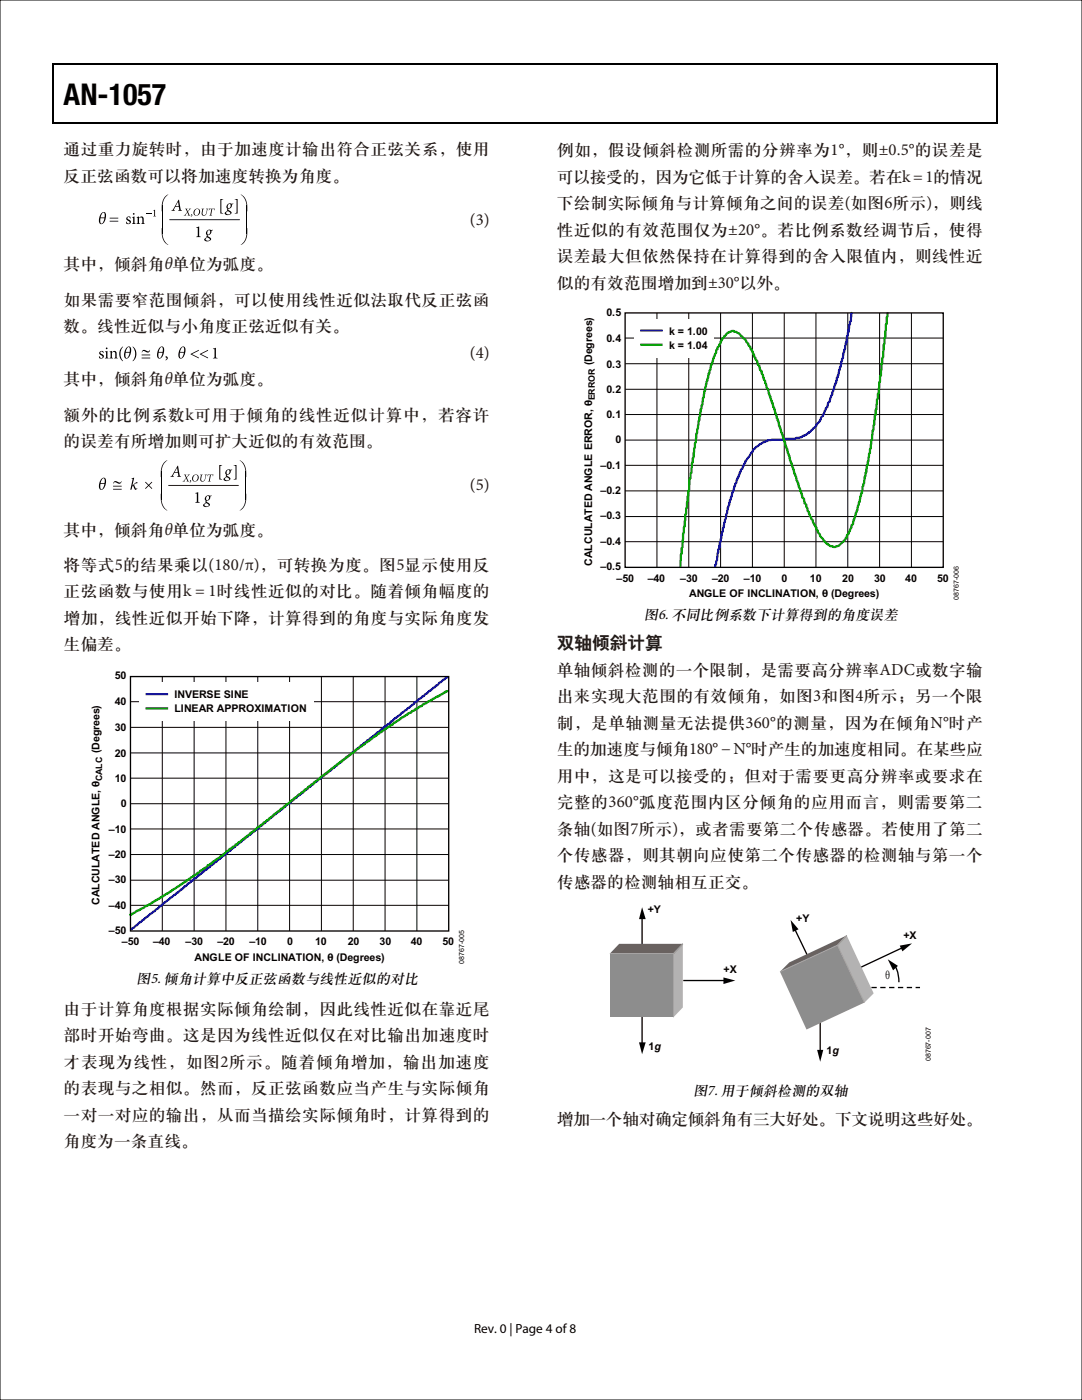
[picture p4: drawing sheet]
<svg xmlns="http://www.w3.org/2000/svg" width="216mm" height="279mm" viewBox="0 0 216 279" stroke-linecap="round" stroke-linejoin="round" font-family="sans-serif">
<g fill="#000">
<path d="M10.5 12.7h.3v1h-.3zM198.8 12.7h.2v1h-.2zM198.8 12.7h.2v.3h-.2zM198.8 24.4h.2v.3h-.2zM29.3 42.6h1.1v.1h-1.1zM30.6 42l.3-.1v1.1l.2 .2h-.5l.2-.2-.1-1zM32.3 45.5h.1v.9a2.82 2.82 0 0 0 1.2 2.5 2.42 2.42 0 0 1-1.3-2.5zM33 39.2l.6-.4a2.76 2.76 0 0 0-1.2 2.5v.9h-.1v-.9a3.2 3.2 0 0 1 .7-2.1zM33.8 43.8l14.1 .1h-14zM39.1 45.4l.6-.2 .1 1.9 .3 .2h-1l.3-.2 .1-.2-.1-1.4zM49.2 45.5h.1v.9a2.36 2.36 0 0 1-1.3 2.5 2.76 2.76 0 0 0 1.2-2.5zM48 38.8a2.42 2.42 0 0 1 1.3 2.5v.9h-.1v-.9a2.81 2.81 0 0 0-1.2-2.5z"/>
<path d="M32.1 98.5h.1v.9a2.82 2.82 0 0 0 1.2 2.5 2.42 2.42 0 0 1-1.3-2.5zM32.8 92.3l.6-.4a2.76 2.76 0 0 0-1.2 2.4v.9h-.1v-.8a3.2 3.2 0 0 1 .7-2.1zM33.6 96.8l14 .1-13.9 .1zM49 98.5h.1v.9a2.36 2.36 0 0 1-1.3 2.5 2.76 2.76 0 0 0 1.2-2.5zM47.8 91.9a2.42 2.42 0 0 1 1.3 2.5v.8h-.1v-.9a2.81 2.81 0 0 0-1.2-2.4zM39 98.4l.5-.2 .1 1.9 .3 .2h-.9l.3-.2v-.1l-.1-1.5z"/>
<path d="M20.4 42.4a1.88 1.88 0 0 0-.4 2.3 1.28 1.28 0 0 0 1.2-1.7 .56 .56 0 0 0-.5-.7zM20.5 42.5h.3l.1 .9h-.8zM20 43.6h.8a1.19 1.19 0 0 1-.6 1l-.2-.3z"/>
<path d="M21.9 43.5v.1h1.7v-.1zM21.9 44.1v.1h1.7v-.1z"/>
<path d="M25.3 43.4a.78 .78 0 0 0 .5 .9v.3a.5 .5 0 0 1-.7-.4 .49 .49 0 0 0 .5 .5 .49 .49 0 0 0 .5-.5 .49 .49 0 0 0-.5-.4l-.1-.4 .3-.1 .2 .3v-.3l-.3-.1zM26.6 42.6v.2h.2v-.2zM26.4 43.3l.1 .2 .1 .8-.3 .4h.8l-.2-.2-.1-1.3zM27.3 43.3l.1 .2 .1 .8-.3 .4h.8l-.3-.2v-.9a.36 .36 0 0 1 .5-.2 .36 .36 0 0 1 .2 .4v.7l-.2 .2h.7l-.2-.2-.1-1.1a.55 .55 0 0 0-.9 .1v-.3z"/>
<path d="M38.8 41.9a.69 .69 0 0 0 .3 1.2 .69 .69 0 0 0 .8-.9 .61 .61 0 0 0-.4-.6 .61 .61 0 0 0-.7 .3zM39.1 41.8l.3-.1a.65 .65 0 0 1 .3 .8 .65 .65 0 0 1-.7 .4 .82 .82 0 0 1 .1-1.1zM40.2 41.7h.1l-.1 .7a.53 .53 0 0 0 .6 .7 .53 .53 0 0 0 .5-.7l.1-.6 .2-.1h-.5a.82 .82 0 0 1-.4 1.2l-.3-.2v-.3l.2-.7h.1zM41.7 41.6l-.1 .4 .3-.3h.3l-.2 1.1-.3 .2h.6l-.1-.2 .2-1.1h.2l.2 .3v-.4zM36.9 41.7l.5 .6-.7 .7h.4l-.1-.1 .4-.5 .2 .5-.2 .1h.6l-.5-.7 .6-.6h-.4h.1l-.3 .5-.2-.4 .1-.1zM38.2 42.8v.2l-.1 .3 .3-.3z"/>
<path d="M41.4 46l-.3 .3a.43 .43 0 0 0 .3 .7l-.2 .2 .1 .1-.6 .5a.72 .72 0 0 0 .8 .4 .72 .72 0 0 0 .6-.6l-.6-.6a.98 .98 0 0 0 .8-.9l.2-.3h-.7zM41.5 46.1l.2-.2 .2 .2a.55 .55 0 0 1-.3 .7l-.3-.3zM41.1 47.6l.3-.2 .4 .3a.38 .38 0 0 1-.4 .3 .38 .38 0 0 1-.3-.4z"/>
<path d="M45.5 40.7l-.3 .4a.43 .43 0 0 0 .3 .6l-.2 .2 .1 .2-.6 .5a.72 .72 0 0 0 .8 .3 .72 .72 0 0 0 .6-.6l-.7-.5a.98 .98 0 0 0 .8-1l.3-.2h-.7zM45.6 40.8l.2-.1 .2 .1a.55 .55 0 0 1-.3 .8l-.3-.3zM45.2 42.4l.3-.3 .4 .3a.38 .38 0 0 1-.4 .4 .38 .38 0 0 1-.3-.4zM35.6 39.9l-1.1 2-.3 .2h.7l-.2-.2 .3-.6h.7v.6l-.2 .2h.8l-.2-.2-.4-2.1zM35.5 40.3l.2 .8h-.6z"/>
<path d="M46.8 39.7l.4 .2v.2v2.3l-.4 .2h.6v-2.9zM44 39.7v2.9h.5l-.3-.2v-.2v-2.3l.3-.2z"/>
<path d="M36.2 69.3a1.88 1.88 0 0 0-.4 2.2 1.28 1.28 0 0 0 1.2-1.6 .56 .56 0 0 0-.4-.8zM36.3 69.3l.4 .1v.8h-.8zM35.9 70.4h.8a1.19 1.19 0 0 1-.6 1.1l-.2-.3zM32 69.3a1.88 1.88 0 0 0-.4 2.2 1.28 1.28 0 0 0 1.2-1.6 .56 .56 0 0 0-.5-.8zM32.1 69.3l.3 .1 .1 .8h-.8zM31.6 70.4h.8a1.19 1.19 0 0 1-.6 1.1l-.2-.3zM25.4 69.3a1.88 1.88 0 0 0-.4 2.2 1.28 1.28 0 0 0 1.2-1.6 .56 .56 0 0 0-.5-.8zM25.5 69.3l.3 .1 .1 .8h-.8zM25.1 70.4h.8a1.19 1.19 0 0 1-.6 1.1l-.3-.3z"/>
<path d="M38 70.6l1.7 .9v-.1l-1.4-.7 1.4-.7v-.2zM39.9 70.6l1.6 .9v-.1l-1.4-.7 1.4-.7v-.2zM28.4 70l-.1 .3a.49 .49 0 0 1 .4-.3 .49 .49 0 0 1 .5 .3 .43 .43 0 0 0 .5 0 .43 .43 0 0 0 .2-.5l-.1 .2a.74 .74 0 0 1-1-.2zM28.3 70.8v.1h1.7v-.1zM28.3 71.4v.1h1.7v-.1z"/>
<path d="M42.5 69.6l.3 .1v.2v1.4l-.3 .2h.9l-.3-.2v-1.9zM33.1 71.1l-.1 .2 .3 .2-.3 .4a.42 .42 0 0 0 .5-.3 .42 .42 0 0 0-.3-.5zM26.5 69.2a2.57 2.57 0 0 1 0 2.9 1.89 1.89 0 0 0 0-2.9zM19.9 70.2a.78 .78 0 0 0 .5 .9v.3a.5 .5 0 0 1-.7-.3 .49 .49 0 0 0 .5 .5 .49 .49 0 0 0 .5-.6 .49 .49 0 0 0-.5-.4l-.1-.4h.3l.2 .3v-.4l-.3-.1zM21.2 69.4v.2h.2v-.2zM21 70.2l.1 .1 .1 .9-.3 .3h.8l-.2-.2-.1-1.3zM21.9 70.2l.1 .1 .1 .9-.3 .3h.8l-.3-.2v-.9a.36 .36 0 0 1 .5-.2 .36 .36 0 0 1 .2 .4v.7l-.2 .2h.7l-.2-.2-.1-1a.55 .55 0 0 0-.9 0v-.3zM24.2 69.4a1.74 1.74 0 0 0 .4 2.6 2.32 2.32 0 0 1-.1-2.8z"/>
<path d="M26.2 95.4l.3 .3-.5 2h.3l.3-.8 .3 .8 .4-.1 .1-.1h-.3l-.3-.5a.42 .42 0 0 1 .6-.5v-.3l-.3 .1-.7 .6 .4-1.5zM20.4 95.4a1.88 1.88 0 0 0-.4 2.3 1.28 1.28 0 0 0 1.2-1.7 .56 .56 0 0 0-.5-.7zM20.5 95.5h.3l.1 .9h-.8zM20 96.6h.8a1.19 1.19 0 0 1-.6 1l-.2-.2z"/>
<path d="M28.9 96.3l.7 .6-.7 .6 .2 .1 .6-.6 .6 .6 .1-.1-.6-.6 .6-.6-.1-.2-.6 .6-.6-.6zM22.7 96.1l-.1 .4a.49 .49 0 0 1 .4-.3 .49 .49 0 0 1 .5 .3 .43 .43 0 0 0 .5 0 .43 .43 0 0 0 .2-.5l-.1 .1a.74 .74 0 0 1-1-.1zM22.6 96.9v.2h1.7v-.2zM22.6 97.6v.1h1.7v-.1z"/>
<path d="M38.5 94.9a.69 .69 0 0 0 .3 1.2 .69 .69 0 0 0 .9-.8 .61 .61 0 0 0-.5-.6 .61 .61 0 0 0-.7 .2zM38.9 94.8h.2a.65 .65 0 0 1 .3 .7 .65 .65 0 0 1-.7 .5 .82 .82 0 0 1 .2-1.2zM39.9 94.7l.2 .1-.1 .7a.53 .53 0 0 0 .5 .6 .53 .53 0 0 0 .5-.7l.1-.5 .2-.2h-.5a.82 .82 0 0 1-.4 1.3l-.3-.2v-.3l.2-.7 .2-.1zM41.5 94.7l-.1 .3 .2-.2h.3l-.2 1-.2 .3h.5l-.1-.3 .2-1h.3l.1 .2 .1-.3zM36.7 94.7l.4 .7-.7 .7h.5l-.1-.2 .4-.4 .2 .5-.2 .1h.5l-.4-.8 .6-.6h-.5l.2 .1-.4 .5-.1-.4 .1-.2zM37.9 95.8l.1 .3-.2 .2 .3-.3z"/>
<path d="M41.1 99l-.2 .4a.43 .43 0 0 0 .3 .6l-.3 .2 .2 .1-.6 .5a.72 .72 0 0 0 .8 .4 .72 .72 0 0 0 .6-.6l-.7-.6a.98 .98 0 0 0 .8-.9l.2-.2-.6-.1zM41.2 99.1l.3-.1 .2 .1a.55 .55 0 0 1-.4 .7l-.2-.3zM40.8 100.6l.4-.2 .4 .3a.38 .38 0 0 1-.4 .4 .38 .38 0 0 1-.4-.5z"/>
<path d="M45.2 93.8l-.2 .4a.43 .43 0 0 0 .2 .6l-.2 .2 .2 .2-.6 .4a.72 .72 0 0 0 .8 .4 .72 .72 0 0 0 .5-.6l-.6-.6a.98 .98 0 0 0 .8-.9l.2-.2h-.6zM45.3 93.9l.3-.1 .2 .1a.55 .55 0 0 1-.4 .8l-.2-.3zM44.9 95.5l.3-.3 .5 .3a.38 .38 0 0 1-.4 .4 .38 .38 0 0 1-.4-.4zM35.4 93l-1.1 1.9-.3 .3h.7l-.2-.2 .3-.6h.7l.1 .6-.3 .2h.8l-.2-.2-.4-2.1zM35.3 93.4l.2 .8h-.6z"/>
<path d="M46.6 92.8l.4 .2v.2v2.3l-.4 .2h.6v-2.9zM43.8 92.8v2.9h.5l-.3-.2v-.2v-2.3l.3-.2z"/>
</g>
<g fill="none" stroke="#000" stroke-width=".2">
<path d="M0 0h215.9v279.4h-215.9zM32.3 40.9v5.9M49.3 40.9v5.9M32.2 94v5.8M49.1 94v5.8M32.4 135v50.8M38.7 135v50.8M45.1 135v50.8M51.4 135v50.8M57.8 135v50.8M64.1 135v50.8M70.5 135v50.8"/>
<path d="M76.8 135v50.8M83.2 135v50.8M26 155.3h63.5M26 150.3h63.5M26 145.2h63.5M26 140h63.5M26 175.7h63.5M26 170.5h63.5M26 165.4h63.5M26 160.4h63.5M26 180.7h63.5"/>
</g>
<path d="M10.5 12.8h188.3M10.7 13.7v11M198.9 13.7v11M10.5 24.5h188.3" fill="none" stroke="#000" stroke-width=".25"/>
<path d="M27.9 136.2h34.7v7.7h-34.7z" fill="#fff"/>
<path d="M29 138.5h4.5M89.4 135.2a.63 .63 0 0 0-.8 .4l-.8 .6-1 .9-.4 .1-1.8 1.7-.4 .1-1.1 1h-.2l-1.2 1.3-.4 .1-.2 .3-.9 .5-.3 .4-1 .7-.6 .6-.3 .1-1 1-.3 .1-1.2 1h-.2l-.5 .6-.9 .6-.2 .3-.4 .1-.5 .6-.8 .5-.5 .6-2.2 1.6-2.1 1.8-.3 .1-.3 .4h-.2l-.3 .4-.4 .1-1.8 1.7-.4 .1-1.1 1h-.2l-1.9 1.7-.8 .5-.3 .4-.4 .1-1.2 1.2-.3 .1-1 .9-1.5 1-1.3 1.3-.9 .5-.4 .5-.9 .6-.6 .6-1 .7-.3 .3-.3 .1-.4 .5h-.2l-1.1 1h-.2l-1.3 1.2h-.2l-1 .9-1 .7-.5 .6-.4 .1-1 1-.3 .1-.3 .3-.9 .6-1.8 1.6-.4 .1-1 1-.3 .1-.5 .6h-.2l-.5 .6-.4 .1-.3 .4-.8 .5-2.7 2.3-.9 .5-1.1 1.1h-.2l-.5 .6-.8 .4-.5 .7-.9 .5-.3 .4" fill="none" stroke="#00f" stroke-width=".44"/>
<path d="M89.5 137.9l-.6 .1-.1 .2-1.2 .6-.1 .2-.4 .1-1.1 .6-.1 .2-.4 .1-.4 .3-.4 .1-.5 .5-1.3 .6-.2 .3-.5 .1-.2 .3-.5 .1-.3 .4-1 .5-.6 .5-1 .6-.3 .3-1 .6-1.2 .9-1.2 .7-1.2 1.1-.7 .2-.2 .4-.4 .1-1.4 1.2-.3 .1-.8 .8-.8 .5-1 .8h-.2l-1.6 1.4h-.1l-.6 .6-.8 .4-1.1 1.1-1.1 .7-.2 .3-.9 .6-1 .9-.3 .1-1.2 1.1h-.2l-.5 .6-.3 .1-.4 .5-.3 .1-.3 .3-.9 .6-.2 .3-1.1 .7-1.9 1.7-.3 .1-.3 .3-.9 .6-.4 .5-.9 .5-2.7 2.3-.4 .1-1.4 1.3h-.3l-1 1h-.2l-1.4 1.2h-.2l-.4 .4-.6 .3-.5 .5-.9 .5-.9 .8-1.1 .5-1.1 1-2.7 1.6-.2 .3-3.1 1.8-1 .7-1 .5-.3 .3-1.3 .5-1.4 .8h.2M29 141.4h4.5" fill="none" stroke="#049e04" stroke-width=".44"/>
<path d="M26 135h63.5v50.8h-63.5z" fill="none" stroke="#000" stroke-width=".26"/>
<g fill="none" stroke="#000" stroke-width=".2">
<path d="M124.7 77.7h63.5M124.7 72.6h63.5M124.7 67.5h63.5M131.1 62.5v50.7M137.4 62.5v50.7M143.8 62.5v50.7M150.1 62.5v50.7M156.5 62.5v50.7M162.8 62.5v50.7M169.2 62.5v50.7M175.5 62.5v50.7M181.9 62.5v50.7"/>
<path d="M124.7 98h63.5M124.7 92.9h63.5M124.7 87.8h63.5M124.7 82.7h63.5M124.7 108.1h63.5M124.7 103.1h63.5"/>
</g>
<path d="M126.6 63.7h16v7.6h-16z" fill="#fff"/>
<path d="M127.7 66h4.5M170.1 62.3l-.2 .2-.1 1.5-.2 .2v.5l-.2 .2v1.3l-.2 .2v.6l-.2 .1-.1 1.3h-.2l-.1 1.3-.1 .1v.4l-.2 .2-.1 1-.2 .2v.5h-.1l-.1 1.1-.2 .2v.4l-.2 .1-.1 1-.1 .1v.3l-.2 .1-.1 .9-.4 .6-.1 .7-.3 .6v.5l-.4 .8-.1 .7-.4 .2-.1 .8-.3 .3-.6 1.5-.3 .3-.1 .4-.9 1v.2l-.6 .6a4.9 4.9 0 0 1-2.7 1.8l-.7 .1-.2 .2h-2.2l-.2 .1-3 .1-.2 .2-.8 .3-1.4 .9-.6 .6-.1 .3-.3 .3-.4 .6-.8 1v.3l-.2 .3-.3 .9-.4 .2v.4l-.2 .2v.4l-.2 .1v.4l-.4 .7v.4l-.5 .7-.1 .8-.3 .6-.3 1.3-.2 .1-.1 .9-.3 .6-.4 2.2-.1 .2v.4l-.2 .2-.3 1.8-.2 .2v1.1l-.2 .2v.5l-.2 .2-.1 1.1-.2 .2v.6l-.1 .2-.1 1.4-.2 .2-.2 1.1" fill="none" stroke="#00f" stroke-width=".44"/>
<path d="M127.7 68.8h4.5M177.1 62.3l-.2 2.4h-.1l-.1 2.6-.2 .2v1.1l-.2 .2-.1 2.5-.2 .1v1.1l-.1 .1-.1 2.4-.2 .1v1.1l-.2 .1-.1 2.1-.1 .2v1l-.2 .1-.1 2-.2 .1v1l-.2 .2v1.7l-.2 .2v.9l-.2 .1-.3 3.6-.2 .1v.8l-.2 .2-.3 2.2-.1 .1-.1 1.4h-.2v.7l-.2 .2-.1 1.3-.1 .1v.4l-.2 .2-.1 1.2-.2 .1-.2 1.7-.2 .1-.3 1.5-.8 1.9-.1 .9-.3 .2v.5l-.3 .4-.2 .8-.4 .3v.3l-.3 .5-1.3 1.3-.5 .1-.2 .2-1-.2-.5-.3-1.6-1.7v-.3l-.4-.4-.3-1-.6-.9-.1-.5-.6-.9v-.4h-.2v-.4l-.3-.3v-.4l-.2-.4v-.4l-.4-.3-.1-.8-.3-.3-.1-.8-.3-.5-.4-1.5-.4-.6v-.7l-.4-.7-.1-.8-.3-.5-.3-1.2-.2-.1-.1-.9-.3-.6-.1-.8-.4-.5v-.8l-.2-.1-.3-1.3-.3-.7-.1-.7-.4-.6-.1-.9-.3-.6-.1-.7-.2-.2-.1-.7-.1-.1v-.4l-.2-.1-.1-.8-.2-.1-.3-1.2-.3-.5-.1-.8-.3-.4-.3-1.4-.3-.2-.1-.9-.3-.4v-.4l-.4-.3-.1-.8-.3-.2-.1-.7-.6-.9v-.4l-.2-.1-.1-.5-.4-.5v-.4l-.5-.4v-.3l-.4-.6-1.2-1.1a3.1 3.1 0 0 0-1.7-.9l-.2 .2-.6 .2-.7 .7v.2l-.7 .9-.3 .9-.3 .2v.4l-.3 .2v.5l-.6 1.2-.1 .7-.4 .6v.9l-.2 .1v.5l-.2 .1-.1 .9-.2 .2-.2 1.6-.2 .2v.6l-.2 .1-.3 2.7-.2 .1v.6l-.2 .2-.1 1.3-.1 .2-.3 2.3-.2 .1v.8l-.2 .1v1.8l-.2 .1v.9l-.2 .2-.1 1.8-.2 .1v.9l-.2 .1v1.9l-.2 .2v.9l-.2 .2-.1 2.2-.1 .2v.9l-.2 .2-.1 2.2-.2 .2v1.1h-.2l-.2 3.8-.2 .1-.1 2.7-.2 .2v1.1l-.2 .2v2.4" fill="none" stroke="#049e04" stroke-width=".44"/>
<path d="M124.7 62.5h63.5v50.7h-63.5zM128.1 183v5.6M136.3 195.7h8.5M158.6 185.4l3.2 6.8M177.9 192.4a1.62 1.62 0 0 1 1.2 1.4l.3 2.2M180.2 189.1l-8.4 3.9M128.1 202.9v5.5M163.7 202.2v7.8" fill="none" stroke="#000" stroke-width=".26"/>
<path d="M128.1 181.1l.7 2.3h-1.3zM144.4 195.1l2.3 .6-2.3 .7zM157.8 183.6l1.5 1.9-1.1 .5zM177.1 191.5l2.1 1.3-1 .9zM179.5 188.7l2.5-.4-1.9 1.6zM127.5 208h1.3l-.7 2.4zM163 209.5h1.3l-.6 2.4z" fill="#000"/>
<path d="M173.9 197.1h9.7" fill="none" stroke="#000" stroke-width=".26" stroke-dasharray="1.1 .7" stroke-linecap="butt"/>
<path d="M136.2 188.4v12.7l-1.8 1.9v-12.7z" fill-rule="evenodd" fill="#b2b2b2"/>
<path d="M123.5 188.4h12.7l-1.8 1.9h-12.7z" fill-rule="evenodd" fill="#656565"/>
<path d="M136.2 188.4l-1.8 1.9" fill="none" stroke="#717171" stroke-width=".2"/>
<path d="M121.7 190.3h12.7v12.7h-12.7z" fill="#8d8d8d"/>
<path d="M169 186.7l5.3 11.5-1.8 1.9-5.4-11.5z" fill-rule="evenodd" fill="#b2b2b2"/>
<path d="M155.6 193.9l1.9-1.8 11.5-5.4-1.9 1.9z" fill-rule="evenodd" fill="#656565"/>
<path d="M169 186.7l-1.9 1.9" fill="none" stroke="#898989" stroke-width=".2"/>
<path d="M155.6 193.9l11.5-5.3 5.4 11.5-11.6 5.4z" fill-rule="evenodd" fill="#8d8d8d"/>
<path d="M121.7 190.3h12.7M136.2 188.4l-1.8 1.9v12.7M167.1 188.6l-11.5 5.3M169 186.7l-1.9 1.9 5.4 11.5" fill="none" stroke="#a4a4a4" stroke-width=".2"/>
<text font-size="6" x="12.7" y="21">AN-1057</text>
<text font-size="3.5" fill="#231815" x="111.1" y="129.4">双轴倾斜计算</text>
<g font-size="3.4" fill="#231815">
<text x="12.7" y="30.8">通过重力旋转时，由于加速度计输出符合正弦关系，使用</text>
<text x="111.1" y="30.9">例如，假设倾斜检测所需的分辨率为1°，则±0.5°的误差是</text>
<text x="12.7" y="36.1">反正弦函数可以将加速度转换为角度。</text>
<text x="111.1" y="36.2">可以接受的，因为它低于计算的舍入误差。若在k = 1的情况</text>
<text x="111.1" y="41.5">下绘制实际倾角与计算倾角之间的误差(如图6所示)，则线</text>
<text x="93.8" y="44.9">(3)</text>
<text x="111.1" y="46.8">性近似的有效范围仅为±20°。若比例系数经调节后，使得</text>
<text x="12.7" y="53.8">其中，倾斜角θ单位为弧度。</text>
<text x="111.1" y="52.1">误差最大但依然保持在计算得到的舍入限值内，则线性近</text>
<text x="111.1" y="57.4">似的有效范围增加到±30°以外。</text>
<text x="12.7" y="60.8">如果需要窄范围倾斜，可以使用线性近似法取代反正弦函</text>
<text x="12.7" y="66.1">数。线性近似与小角度正弦近似有关。</text>
<text x="93.8" y="71.4">(4)</text>
<text x="12.7" y="76.7">其中，倾斜角θ单位为弧度。</text>
<text x="12.7" y="83.7">额外的比例系数k可用于倾角的线性近似计算中，若容许</text>
<text x="12.7" y="89">的误差有所增加则可扩大近似的有效范围。</text>
<text x="93.8" y="97.9">(5)</text>
<text x="12.7" y="106.7">其中，倾斜角θ单位为弧度。</text>
<text x="12.7" y="113.7">将等式5的结果乘以(180/π)，可转换为度。图5显示使用反</text>
<text x="12.7" y="119">正弦函数与使用k = 1时线性近似的对比。随着倾角幅度的</text>
<text x="12.7" y="124.3">增加，线性近似开始下降，计算得到的角度与实际角度发</text>
<text x="12.7" y="129.6">生偏差。</text>
<text x="111.1" y="134.7">单轴倾斜检测的一个限制，是需要高分辨率ADC或数字输</text>
<text x="111.1" y="140">出来实现大范围的有效倾角，如图3和图4所示；另一个限</text>
<text x="111.1" y="145.3">制，是单轴测量无法提供360°的测量，因为在倾角N°时产</text>
<text x="111.1" y="150.5">生的加速度与倾角180° − N°时产生的加速度相同。在某些应</text>
<text x="111.1" y="155.8">用中，这是可以接受的；但对于需要更高分辨率或要求在</text>
<text x="111.1" y="161.1">完整的360°弧度范围内区分倾角的应用而言，则需要第二</text>
<text x="111.1" y="166.4">条轴(如图7所示)，或者需要第二个传感器。若使用了第二</text>
<text x="111.1" y="171.7">个传感器，则其朝向应使第二个传感器的检测轴与第一个</text>
<text x="111.1" y="177">传感器的检测轴相互正交。</text>
<text x="12.7" y="202.3">由于计算角度根据实际倾角绘制，因此线性近似在靠近尾</text>
<text x="12.7" y="207.6">部时开始弯曲。这是因为线性近似仅在对比输出加速度时</text>
<text x="12.7" y="212.9">才表现为线性，如图2所示。随着倾角增加，输出加速度</text>
<text x="12.7" y="218.1">的表现与之相似。然而，反正弦函数应当产生与实际倾角</text>
<text x="12.7" y="223.4">一对一对应的输出，从而当描绘实际倾角时，计算得到的</text>
<text x="111.1" y="224.2">增加一个轴对确定倾斜角有三大好处。下文说明这些好处。</text>
<text x="12.7" y="228.7">角度为一条直线。</text>
</g>
<g font-size="2.9">
<text x="128.6" y="123.6">图6. 不同比例系数下计算得到的角度误差</text>
<text x="27.3" y="196.1">图5. 倾角计算中反正弦函数与线性近似的对比</text>
<text x="138.4" y="218.4">图7. 用于倾斜检测的双轴</text>
</g>
<text font-size="2.6" x="94.6" y="266">Rev. 0 | Page 4 of 8</text>
<text font-size="2.5" x="175.9" y="195.3">θ</text>
<g font-size="2.1">
<text x="121" y="63">0.5</text>
<text x="121" y="68.2">0.4</text>
<text x="133.5" y="66.8">k = 1.00</text>
<text x="133.5" y="69.6">k = 1.04</text>
<text x="118.1" y="72.9" transform="rotate(-90 118.1 72.9)">(Degrees)</text>
<text x="121" y="73.4">0.3</text>
<text x="121" y="78.4">0.2</text>
<text x="121" y="83.5">0.1</text>
<text x="122.8" y="88.4">0</text>
<text x="119.8" y="93.6">–0.1</text>
<text x="119.8" y="98.6">–0.2</text>
<text x="119.8" y="103.6">–0.3</text>
<text x="118.1" y="112.9" transform="rotate(-90 118.1 112.9)">CALCULATED ANGLE ERROR, θ</text>
<text x="119.8" y="108.8">–0.4</text>
<text x="119.8" y="113.8">–0.5</text>
<text x="123" y="116.1">–50</text>
<text x="129.2" y="116.1">–40</text>
<text x="135.7" y="116.1">–30</text>
<text x="137.5" y="119.2">ANGLE OF INCLINATION, θ (Degrees)</text>
<text x="142.1" y="116.1">–20</text>
<text x="148.4" y="116.1">–10</text>
<text x="156" y="116.1">0</text>
<text x="161.6" y="116.1">10</text>
<text x="168.1" y="116.1">20</text>
<text x="174.4" y="116.1">30</text>
<text x="180.6" y="116.1">40</text>
<text x="187" y="116.1">50</text>
<text x="22.9" y="135.6">50</text>
<text x="22.9" y="140.8">40</text>
<text x="34.8" y="139.3">INVERSE SINE</text>
<text x="34.8" y="142.2">LINEAR APPROXIMATION</text>
<text x="22.9" y="145.9">30</text>
<text x="19.9" y="150.3" transform="rotate(-90 19.9 150.3)">(Degrees)</text>
<text x="22.9" y="151">20</text>
<text x="22.9" y="156">10</text>
<text x="24.1" y="161">0</text>
<text x="21.7" y="166.2">–10</text>
<text x="21.7" y="171.2">–20</text>
<text x="21.7" y="176.2">–30</text>
<text x="19.9" y="180.6" transform="rotate(-90 19.9 180.6)">CALCULATED ANGLE, θ</text>
<text x="21.7" y="181.3">–40</text>
<text x="129.2" y="182.2">+Y</text>
<text x="158.9" y="184">+Y</text>
<text x="21.7" y="186.4">–50</text>
<text x="24.3" y="188.7">–50</text>
<text x="30.6" y="188.7">–40</text>
<text x="37" y="188.7">–30</text>
<text x="38.8" y="191.7">ANGLE OF INCLINATION, θ (Degrees)</text>
<text x="43.4" y="188.7">–20</text>
<text x="49.8" y="188.7">–10</text>
<text x="57.3" y="188.7">0</text>
<text x="62.9" y="188.7">10</text>
<text x="69.4" y="188.7">20</text>
<text x="75.8" y="188.7">30</text>
<text x="82" y="188.7">40</text>
<text x="88.3" y="188.7">50</text>
<text x="180.3" y="187.4">+X</text>
<text x="144.4" y="194.2">+X</text>
<text x="129.4" y="209.6">1g</text>
<text x="164.9" y="210.4">1g</text>
</g>
<g font-size="1.8">
<text x="118.7" y="79.9" transform="rotate(-90 118.7 79.9)">ERROR</text>
<text x="20.4" y="155.9" transform="rotate(-90 20.4 155.9)">CALC</text>
</g>
<g font-size="1.4">
<text x="191.3" y="119.8" transform="rotate(-90 191.3 119.8)">08767-006</text>
<text x="92.6" y="192.3" transform="rotate(-90 92.6 192.3)">08767-005</text>
<text x="185.8" y="211.8" transform="rotate(-90 185.8 211.8)">08767-007</text>
</g>
</svg>
